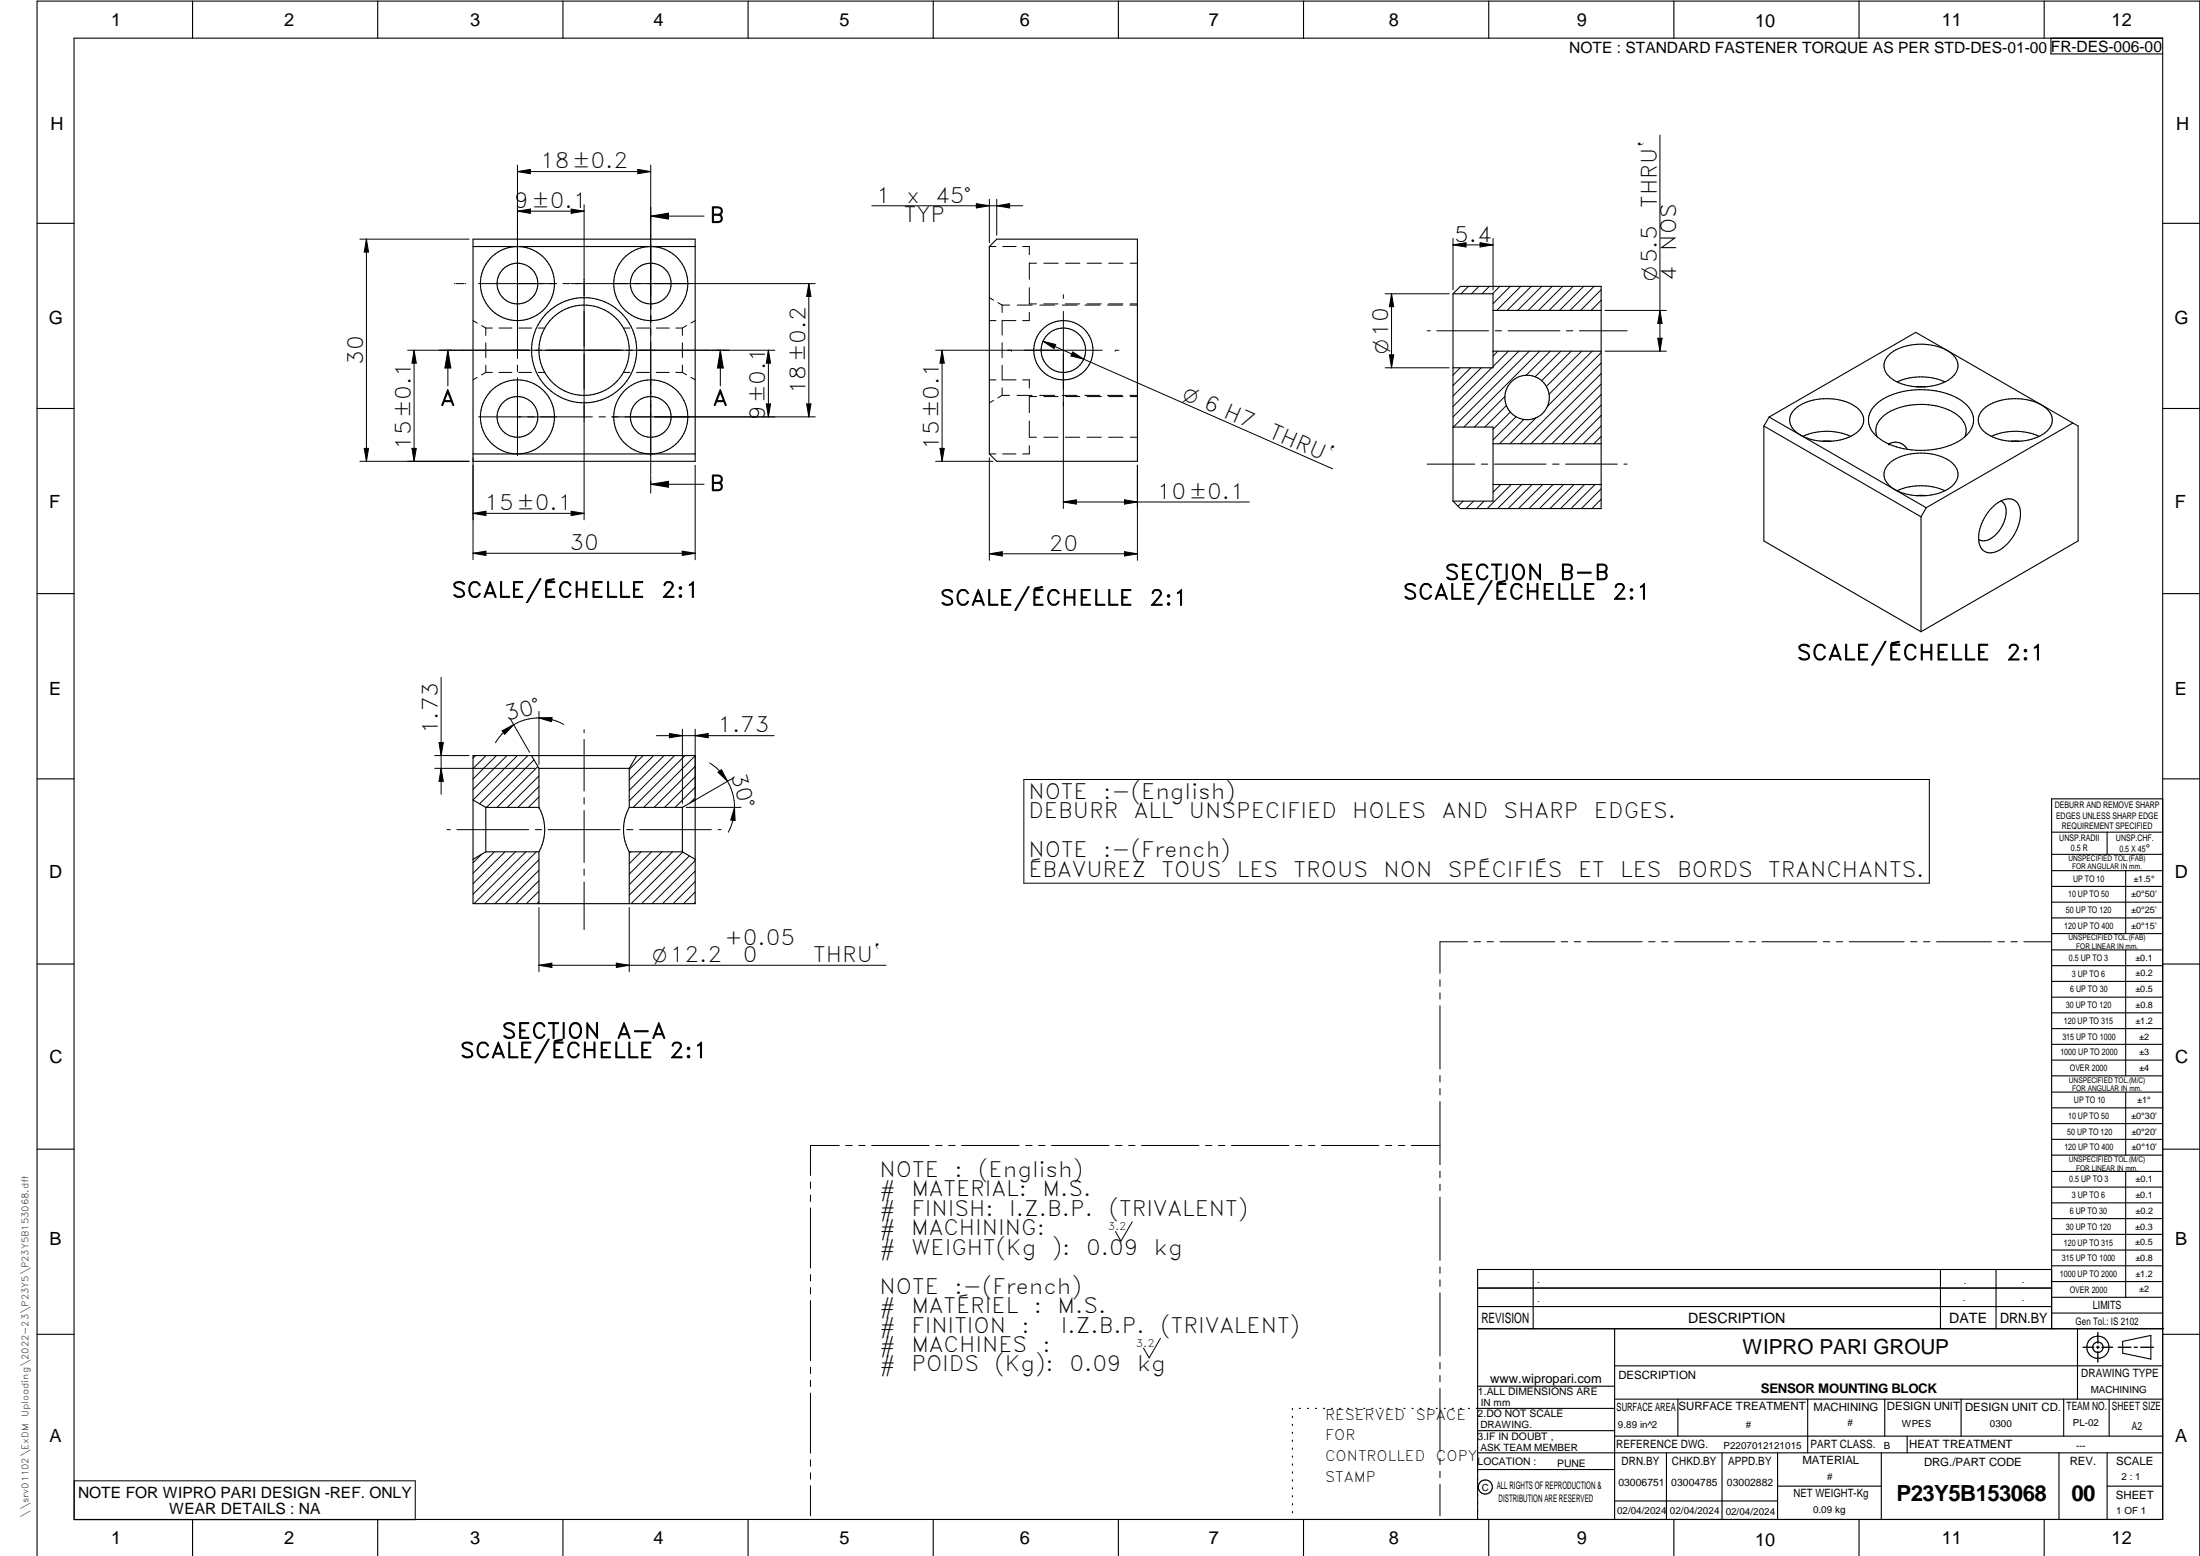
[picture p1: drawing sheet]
<svg xmlns="http://www.w3.org/2000/svg" width="594mm" height="420mm" viewBox="0 0 594 420" stroke-linecap="round" stroke-linejoin="round" font-family="sans-serif">
<g fill="none" stroke="#000" stroke-width=".3">
<path d="M20 10.3h564v400h-564zM52 .3v10M102 .3v10M152 .3v10M202 .3v10M252 .3v10M302 .3v10M352 .3v10M402 .3v10M452 .3v10M502 .3v10M552 .3v10"/>
<path d="M553.8 10.3v4.3h30.2M10 60.3h10M127.7 66.6h60M127.7 64.6h60v60h-60zM267.2 66.6l1.9-2h38v60h-38l-1.9-2zM392.4 79.3v56M392.4 79.3h10.8v20h-10.8M392.4 79.3l2-2h38v60h-38l-2-2M584 60.3h10M403.2 83.8h29.2M403.2 94.8h29.2M510.2 95.7a14.8 14.8 0 0 1 13.8-1.9 6.1 6.1 0 0 1 4.7 4.9 5.9 5.9 0 0 1-4.7 4.9 15.3 15.3 0 0 1-13.3-1.4 3.9 3.9 0 0 1-.5-6.5z"/>
<path d="M10 110.3h10M392.4 115.3h10.8v20h-10.8M403.2 119.8h29.2M476.3 115v31.1l42.4 24.5M476.3 115l42.4 24.6M477.7 112.6l-1.4 2.4M477.7 112.6l39.6-22.9 42.4 24.5M477.7 112.6l42.4 24.5M484.8 110.4a14.6 14.6 0 0 1 17 0 3.9 3.9 0 0 1-.5 6.5 14.8 14.8 0 0 1-16.5-.4 3.8 3.8 0 0 1 0-6.1zM492 119.1h2.5M499.7 117.8a15.8 15.8 0 0 0-12.9 0M506.6 109.2a19.9 19.9 0 0 1 16.2-3.6 13.7 13.7 0 0 1 9.3 5 5.4 5.4 0 0 1-1.5 7.3 20.3 20.3 0 0 1-16.5 3.3 12.9 12.9 0 0 1-8.9-5.3 5.3 5.3 0 0 1 1.4-6.7z"/>
<path d="M510.1 119.9h.1M510.1 119.9a3.6 3.6 0 0 1 4.9 1.4M517.5 104.5h2.5M525.2 103.1a16 16 0 0 0-12.9 0M530.6 117.9a5.2 5.2 0 0 0-2.9-6.4 18.6 18.6 0 0 0-18.6 .4 5 5 0 0 0-2.2 6M535.7 110.4a14.6 14.6 0 0 1 17 0 3.9 3.9 0 0 1-.5 6.5 14.8 14.8 0 0 1-16.5-.4 3.9 3.9 0 0 1 0-6.1zM542.9 119.1h2.6M550.6 117.8a15.8 15.8 0 0 0-12.9 0M559.7 114.2l-39.6 22.9M559.7 114.2l1.5 .8v31.1l-42.5 24.5M584 110.3h10M127.7 122.6h60"/>
<path d="M403.2 130.8h29.2M510.2 125.1a14.6 14.6 0 0 1 13.8-1.9 6.1 6.1 0 0 1 4.7 4.9 5.6 5.6 0 0 1-3.9 4.6 14.8 14.8 0 0 1-14.6-1.6 3.8 3.8 0 0 1 0-6zM517.5 133.8h2.5M518.7 139.6v31M520.1 137.1l-1.4 2.5M525.2 132.5a16 16 0 0 0-12.9 0M538.3 136.7a5 5 0 0 1 5.8-1.5 5.2 5.2 0 0 1 1.3 5.6 11.7 11.7 0 0 1-7 8.4 3.2 3.2 0 0 1-4.1-3.5 12.3 12.3 0 0 1 4-9zM540.3 135.3a3.5 3.5 0 0 1 1.3 4.3 8.2 8.2 0 0 1-5.7 6.4h-.9l-.7-.4M10 160.3h10M584 160.3h10M10 210.3h10M127.7 204h60v40h-60z"/>
<path d="M127.7 216l3.5 2M131.2 218v12M131.2 218h14.3M143.5 204l2 3.5M145.5 207.5h24.4M145.5 218a12.3 12.3 0 0 1 0 12M145.5 207.5v10.5M169.9 218a12.4 12.4 0 0 0 0 12M169.9 218h14.4M169.9 207.5v10.5M171.9 204l-2 3.5M184.3 218v12"/>
<path d="M187.7 216l-3.4 2M584 215.7h-30v143.1M584 210.3h10M131.2 230h14.3M131.2 230l-3.5 2M145.5 230v14M169.9 230v14M169.9 230h14.4M184.3 230l3.4 2M554 230.7h30M554 224.7h30M554 235.1h30"/>
<path d="M554 239.4h30M569 224.7v6M574 235.1v17M554 243.6h30M554 247.9h30M554 252.1h30M554 256.5h30M574 256.5v34M10 260.3h10M554 260.8h30M554 265h30M554 269.3h30"/>
<path d="M554 273.5h30M554 277.7h30M584 260.3h10M554 282h30M554 286.3h30M554 290.5h30M554 294.9h30M554 299.1h30M574 294.9v17M10 310.3h10M554 303.4h30M554 307.7h30"/>
<path d="M554 311.9h30M554 316.3h30M574 316.3v34M584 310.3h10M554 320.5h30M554 324.8h30M554 329.1h30M554 333.3h30M554 337.5h30M399 358.8h185.3M399 352.8h155M399 347.8h155"/>
<path d="M414 342.8v16M436 358.8v51.5M524 342.8v16M539 342.8v16M554 342.8h-155v67.5M554 341.8h30M554 346.1h30M554 350.3h30M554 354.6h30M561 358.8v19M10 360.3h10M399 374.3h37"/>
<path d="M436 368.8h148M436 377.8h148M453.1 377.8v10M488.1 377.8v14.5M508.9 377.8v10M529.6 377.8v10M557.3 377.8v10M569.5 377.8v10M573.2 362.2l7.6-1.6v6.4l-7.6-1.6zM584 360.3h10M349 380.3v.3M349 382.4v.4"/>
<path d="M349 384.6v.3M349 386.7v.4M349 388.9v.3M349 391v.4M349 393.2v.3M349 395.3v.3M349 397.4v.4M349 399.6v.3M350.9 380.3h.3M353 380.3h.3M355.2 380.3h.3M357.4 380.3h.3"/>
<path d="M359.6 380.3h.3M361.7 380.3h.3M363.9 380.3h.3M366.1 380.3h.3M368.3 380.3h.3M370.4 380.3h.3M372.6 380.3h.3M374.8 380.3h.3M376.9 380.3h.4M379.1 380.3h.3M381.3 380.3h.3M383.4 380.3h.4"/>
<path d="M385.6 380.3h.4M387.8 380.3h.3M390 380.3h.3M392.1 380.3h.4M394.3 380.3h.4M396.5 380.3h.3M399 396.8h37M399 392.3h185M399 386.3h37M436 387.8h148M436 380.3h-37.3M450 392.3v18"/>
<path d="M465 392.3v18M480 392.3v18M508 392.3v18M515 387.8v4.5M556 392.3v18M569 392.3v18M52 410.3v9.8M102 410.3v9.8M152 410.3v9.8M202 410.3v9.8M252 410.3v9.8M302 410.3v9.8"/>
<path d="M349 401.7v.4M349 403.9v.3M349 406v.4M349 408.2v.3M352 410.3v9.8M402 410.3v9.8M436 405.3h44M452 410.3v9.8M480 401.3h28M502 410.3v9.8M552 410.3v9.8M569 401.3h15"/>
<path d="M10 420.1v-419.8h584v419.8"/>
<circle cx="139.7" cy="76.6" r="5.5"/>
<circle cx="139.7" cy="76.6" r="10"/>
<circle cx="175.7" cy="76.6" r="5.5"/>
<circle cx="175.7" cy="76.6" r="10"/>
<circle cx="157.7" cy="94.6" r="12.2"/>
<circle cx="157.7" cy="94.6" r="14.2"/>
<circle cx="287.1" cy="94.6" r="8"/>
<circle cx="287.1" cy="94.6" r="6"/>
<circle cx="139.7" cy="112.6" r="5.5"/>
<circle cx="139.7" cy="112.6" r="10"/>
<circle cx="175.7" cy="112.6" r="5.5"/>
<circle cx="175.7" cy="112.6" r="10"/>
<circle cx="412.4" cy="107.3" r="6"/>
<circle cx="566.5" cy="363.8" r="1.4"/>
<circle cx="566.5" cy="363.8" r="3"/>
<circle cx="401.1" cy="401.5" r="1.91"/>
</g>
<g fill="none" stroke="#000" stroke-width=".27">
<path d="M448.2 36.5v58.3M139.7 57l3.5-.5v1.1zM139.7 44.6v52.2M139.7 46.3l3.5-.6v1.2zM139.7 46.3h36M139.7 57h18M154.2 56.5l3.5 .5-3.5 .6zM157.7 55.3v85.1M172.2 45.7l3.5 .6-3.5 .6zM175.7 44.6v83.5M175.7 58.4h14.4M175.7 58.4l4.8-.8v1.6z"/>
<path d="M235.4 55.6h40.8M263.6 55l3.6 .6-3.6 .6zM267.2 53.8v11.7M269.1 55.6l3.5-.6v1.2zM269.1 53.8v9.7M97.2 64.6h29.5M98.9 64.6v60M98.9 64.6l.6 3.5h-1.1zM122.7 76.6h.2M123.2 76.6h2.1M125.6 76.6h.1M129.2 76.6h21"/>
<path d="M152 76.6h1.8M154.1 76.6h66M218.4 76.6v36M218.4 76.6l.6 3.5h-1.2zM267.2 66.6h1.8M270.8 66.6h3.6M276.2 66.6h1.8v2.2M278 71v4.4M278 77.7v4.4h1.9M278 71.1h1.9M281.9 71.1h3.8M287.1 79.6h.1"/>
<path d="M287.1 79.7v.7M287.7 71.1h3.9M293.6 71.1h3.8M299.4 71.1h3.8M305.2 71.1h1.9M374 79.3h17.3M375.8 79.3v20M375.8 79.3l.6 3.5h-1.2zM392.4 64.4v13.9M392.4 66.1h10.8M392.4 66.1l3.5-.6v1.2zM396.5 77.3l-2 2"/>
<path d="M399.3 77.3l-1.9 2M399.7 65.5l3.5 .6-3.5 .6zM402.2 77.3l-2 2M403.2 64.4v13.9M405 77.3l-2 2M407.8 77.3l-4.6 4.7M410.7 77.3l-6.5 6.5M413.5 77.3l-6.5 6.5M416.3 77.3l-6.5 6.5M419.2 77.3l-6.5 6.5M422 77.3l-6.5 6.5M424.8 77.3l-6.5 6.5"/>
<path d="M427.6 77.3l-6.5 6.5M430.5 77.3l-6.5 6.5M432.4 78.3l-5.6 5.5M111.8 94.6v30M111.8 94.6l.6 3.5h-1.2zM120.9 94.6v9.6M120.9 94.6l.8 4.8h-1.6zM127.7 86.6l1.2 .6M130.1 87.9l1.1 .7M131.2 88.6h1.8M131.2 88.6v2M131.2 92.6v4"/>
<path d="M131.2 98.6v2M134.7 88.6h3.6M139.7 98.6v1.7M140.1 88.6h3.5M145.4 88.6h1.7M168.4 88.6h1.7M171.9 88.6h3.5M177.2 88.6h3.5M182.5 88.6h1.8M184.3 88.6v2M184.3 92.6v3.9M184.3 98.6v2"/>
<path d="M185.4 87.9l-1.1 .7M187.7 86.6l-1.1 .6M194.5 94.6l.8 4.8h-1.6zM194.5 94.6v9.6M207.5 94.6l.6 3.5h-1.2zM207.5 94.6v18M209.2 94.6h-99.1M252.7 94.6h44.9M254.4 94.6v30M254.4 94.6l.6 3.5h-1.2zM267.2 80.4l1.1 .6M267.2 86.6h1.7"/>
<path d="M269.5 81.7l1.1 .7M270.6 82.4h2M270.6 82.4v2M270.6 86.4v4.1M270.6 92.5v4.1M270.6 98.6v4.1M270.8 86.6h3.5M273.1 94.6h.1M274.7 82.4h4M278 84.3v2.3h-1.8M280.8 82.4h4M281.7 92.2l10.9 4.8"/>
<path d="M281.7 92.2l3.4 .8-.5 1.1zM281.8 82.1h3.9M286.9 82.4h4M287.1 84.1v53.2M287.1 80.5v.1M287.7 82.1h3.9M289.7 95l2.9 2-3.4-.9zM292.6 97l67.3 29.6M293 82.4h4M293.5 82.1h3.9M299.1 82.4h4M299.4 82.1h3.8"/>
<path d="M301.2 94.6h.1M301.3 94.6h.7M302.1 94.6h.1M305.1 82.4h2M305.2 82.1h1.9M374 99.3h17.3M375.2 95.8h1.2l-.6 3.5zM385.4 89.3h.8M388 89.3h14M394.3 99.3l-1.9 2M397.1 99.3l-4.7 4.8M400 99.3l-7.6 7.6"/>
<path d="M402.8 99.3l-10.4 10.5M403.7 89.3h1.8M404.5 94.8l-1.3 1.3M407.2 89.3h14M407.3 94.8l-4.1 4.2M410.1 94.8l-17.7 17.8M413 94.8l-20.5 20.5M415.8 94.8l-20.5 20.5M418.6 94.8l-6.5 6.5M421.4 94.8l-6.9 6.9M423 89.3h1.7M424.3 94.8l-8 8"/>
<path d="M426.5 89.3h12.9M427.1 94.8l-9.5 9.6M429.9 94.8l-11.6 11.7M432.4 95.2l-14.6 14.5M432.4 98l-21.8 21.8M432.4 81.1l-2.8 2.7M433.4 83.8h16.6M433.4 94.8h16.6M447.6 91.3h1.2l-.6 3.5zM448.2 83.8l.6 3.5h-1.2zM128.9 101.9l-1.2 .7M129.2 112.6h30.8"/>
<path d="M131.2 100.6h1.7M131.2 100.6l-1.2 .6M134.7 100.6h3.5M139.7 102.1v21M140 100.6h3.5M145.3 100.6h1.8M161.7 112.6h1.8M165.2 112.6h54.9M168.4 100.6h1.7M171.9 100.6h3.5M177.2 100.6h3.5M182.5 100.6h1.8"/>
<path d="M184.3 100.6l1.1 .6M186.6 101.9l1.1 .7M206.9 109.1h1.2l-.6 3.5zM217.8 109.1h1.2l-.6 3.5zM267.2 102.6h1.8M268.3 108.1l-1.1 .7M270.6 106.8h2M270.6 106.8l-1.1 .6M270.6 104.7v2.1M270.8 102.6h3.6M274.7 106.8h4M276.2 102.6h1.8v2.2"/>
<path d="M278 107v4.4M278 113.7v4.4M278 118.1h1.9M278 107.1h1.9M280.8 106.8h4M281.8 118.1h3.9M281.9 107.1h3.8M286.8 106.8h4.1M287.7 118.1h3.9M287.7 107.1h3.9M292.9 106.8h4.1M293.5 118.1h3.9"/>
<path d="M293.6 107.1h3.8M299 106.8h4.1M299.4 118.1h3.8M299.4 107.1h3.8M305.1 106.8h2M305.2 118.1h1.9M305.2 107.1h1.9M406.4 107.1l-8.3 8.2M406.8 109.5l-5.8 5.8M407.9 111.3l-4.7 4.6M409.4 112.5l-6.2 6.3M411.5 113.2l-6.6 6.6"/>
<path d="M414.8 112.8l-7 7M432.4 109.4l-10.5 10.4M432.4 115l-4.8 4.8M432.4 112.2l-7.7 7.6M432.4 100.9l-19 18.9M432.4 106.5l-13.3 13.3M432.4 103.7l-16.1 16.1M432.4 117.9l-2 1.9M97.2 124.6h29.5M98.4 121.1h1.1l-.6 3.5zM111.2 121.1h1.2l-.6 3.5zM127.7 123.6v27.6"/>
<path d="M127.7 138.6l3.5-.6v1.2zM127.7 138.6h30M154.2 138l3.5 .6-3.5 .6zM175.7 130.8l4.8-.8v1.6zM175.7 128.4v4.8M175.7 130.8h14.4M187.7 125.6v25.6M252.7 124.6h15.4M253.8 121.1h1.2l-.6 3.5zM267.2 122.6h1.7M267.2 123.6v27.7M270.8 122.6h3.5"/>
<path d="M278 120.4v2.2h-1.8M287.1 135.6h50.3M287.1 135.6l3.6-.6v1.1zM303.7 135l3.4 .6-3.4 .5zM307.1 125.6v25.7M385.4 125.3h12.8M395.1 135.3l-1.4 1.4M397.9 135.3l-2 2M400 125.3h1.7M400.7 135.3l-1.9 2M403.5 125.3h14M405.3 130.8l-2.1 2.1"/>
<path d="M408.1 130.8l-6.5 6.5M410.9 130.8l-6.5 6.5M413.7 130.8l-6.5 6.5M416.6 130.8l-6.5 6.5M419.3 125.3h1.7M419.4 130.8l-6.5 6.5M422.2 130.8l-6.5 6.5M422.8 125.3h13.9M425 130.8l-6.5 6.5M427.9 130.8l-6.5 6.5M430.7 130.8l-6.5 6.5M432.4 132l-5.4 5.3"/>
<path d="M432.4 134.8l-2.5 2.5M438.5 125.3h.9M127.7 149.4l3.5-.6v1.2zM127.7 149.4h60M184.2 148.8l3.5 .6-3.5 .6zM267.2 149.5l3.5-.5v1.1zM267.2 149.5h39.9M303.7 149l3.4 .5-3.4 .6zM119.1 182.9v31.6M135.6 197.3l3.1-1.6-2.4 2.6zM137.8 194.2l5.2 8.9M138.7 195.7l-1.6 1.1-1.5 1.4-1.8 2.4"/>
<path d="M145.5 192.1v14.3M145.5 193.9l3.6-.2-.2 1.2zM152.2 195.6a13.6 13.6 0 0 0-13.5 .1M157.7 197v.9M157.7 199.6v14M177.3 198.6h31.7M180.8 198.1l3.5 .5-3.5 .6zM184.3 196.9v20.1M187.7 198.6l3.5-.5v1.1zM187.7 196.9v18.1M117.4 207.5h27.1M117.4 204h9.3"/>
<path d="M118.5 200.5h1.2l-.6 3.5zM119.1 207.5l.6 3.5h-1.2zM128.4 204l-.7 .7M131.2 204l-3.5 3.5M134.1 204l-6.4 6.4M136.9 204l-9.2 9.2M139.7 204l-12 12M142.6 204l-13.1 13M144.2 205.2l-12.8 12.8M145.2 207l-11 11M145.5 218h.1M145.5 209.5l-8.5 8.5"/>
<path d="M145.5 212.4l-5.6 5.6M145.5 215.2l-2.8 2.8M157.7 215.4v1.7M157.7 218.9v14M173.7 204l-3.8 3.8M176.5 204l-6.6 6.6M179.3 204l-9.4 9.4M182.2 204l-12.3 12.2M185 204l-14 14M185.3 218h14.8M187.7 212.6l-5.4 5.4M187.7 204.1l-13.9 13.9"/>
<path d="M187.7 206.9l-11.1 11.1M187.7 209.8l-8.2 8.2M187.7 215.4l-1.4 1.5M191.6 206l2.8 2.2 2.1 2.8M193.9 208.5l.9-.7 1.7 3.2zM196.5 211a14.1 14.1 0 0 1 .2 13.7M198 210.1l-11.1 6.4M198.3 218l.2 3.6-1.2-.2zM276.5 210.5h244.5v28h-244.5zM120.7 224h.9M123.4 224h19.4M130 230.7l-2.3 2.3"/>
<path d="M133.5 230l-5.8 5.8M136.3 230l-8.6 8.6M139.2 230l-11.5 11.5M142 230l-14 14M144.5 224h1.8M144.8 230l-14 14M145.5 232.2l-11.8 11.8M145.5 235l-9 9M145.5 237.8l-6.2 6.2M148 224h19.4M157.7 234.7v1.7M157.7 238.1v12.9"/>
<path d="M169.2 224h1.7M170.3 230l-.4 .4M172.7 224h19.4M173.1 230l-3.2 3.2M176 230l-6.1 6M178.8 230l-8.9 8.9M181.6 230l-11.7 11.7M184.4 230.1l-14 13.9M186.2 231.1l-12.9 12.9M187.7 232.4l-11.6 11.6M187.7 235.2l-8.8 8.8M187.7 238l-5.9 6"/>
<path d="M193.9 224h.8M145.5 245.1v17.3M145.5 240.6l-3.4 3.4M145.5 243.5l-.5 .5M169.9 245.1v17.3M187.7 243.7l-.3 .3M187.7 240.9l-3.1 3.1M396.3 254.3h-7.5v8.5M398 254.3h1.8M401.5 254.3h1.8M405 254.3h14.9M421.6 254.3h1.7"/>
<path d="M425.1 254.3h1.7M428.6 254.3h14.8M445.2 254.3h1.7M448.7 254.3h1.7M452.2 254.3h14.8M468.8 254.3h1.7M472.3 254.3h1.7M475.8 254.3h14.8M492.4 254.3h1.7M495.9 254.3h1.7M499.4 254.3h14.8M515.9 254.3h1.8"/>
<path d="M519.4 254.3h1.8M522.9 254.3h14.9M539.5 254.3h1.7M543 254.3h1.7M546.5 254.3h7.4M145.5 260.6h93.8M145.5 260.6l3.5-.5v1.1zM166.4 260.1l3.5 .5-3.5 .6zM388.8 264.6v1.7M388.8 268.1v1.7M388.8 271.6v17M388.8 290.4v1.8"/>
<path d="M388.8 293.9v1.8M388.8 297.4v17.1M218.9 319.2v1.7M226.6 309.3h-7.7v8.1M228.4 309.3h1.7M231.9 309.3h1.7M235.4 309.3h15.5M252.7 309.3h1.7M256.2 309.3h1.7M259.7 309.3h15.5M277 309.3h1.7M280.5 309.3h1.7"/>
<path d="M284 309.3h15.5M301.2 309.3h1.8M304.8 309.3h1.7M308.2 309.3h15.6M325.5 309.3h1.8M329 309.3h1.8M332.5 309.3h15.6M349.8 309.3h1.8M353.3 309.3h1.7M356.8 309.3h15.5M374.1 309.3h1.7M377.6 309.3h1.7"/>
<path d="M381.1 309.3h7.7M388.8 316.3v1.7M388.8 319.8v1.7M218.9 322.7v1.7M218.9 326.2v16.2M305.7 329.9l-3 5.3-1.5-2.7M388.8 323.3v17M218.9 344.2v1.7M218.9 347.7v1.7M218.9 351.2v16.2M388.8 342.1v1.7M388.8 345.6v1.7"/>
<path d="M388.8 349.1v17.1M218.9 369.2v1.7M218.9 372.7v1.7M218.9 376.2v16.2M313.3 361.4l-3 5.3-1.5-2.7M388.8 367.9v1.8M388.8 371.4v1.7M388.8 374.9v17.1M20 399.9h92.1v10.5h-92.1zM218.9 394.2v1.7M218.9 397.7v1.7M388.8 393.8v1.7"/>
<path d="M388.8 397.3v1.7M218.9 401.2v8.1M388.8 400.8v8.5"/>
</g>
<path d="M566.5 359.8v2.9M562.5 363.8h2.9M566.1 363.8h.8M566.5 363.5v.7M566.5 364.9v2.9M567.6 363.8h2.9M572 363.8h3.4M576.3 363.8h.9M578.1 363.8h3.4" fill="none" stroke="#000" stroke-width=".36"/>
<g fill="#000">
<path d="M139.7 46.3l3.5-.6v1.2zM139.7 57l3.5-.5v1.1zM154.2 56.5l3.5 .5-3.5 .6zM172.2 45.7l3.5 .6-3.5 .6zM175.7 58.4l4.8-.8v1.6zM263.6 55l3.6 .6-3.6 .6zM269.1 55.6l3.5-.6v1.2zM98.9 64.6l.6 3.5h-1.1zM392.4 66.1l3.5-.6v1.2zM399.7 65.5l3.5 .6-3.5 .6zM111.8 94.6l.6 3.5h-1.2zM120.9 94.6l.8 4.8h-1.6z"/>
<path d="M194.5 94.6l.8 4.8h-1.6zM207.5 94.6l.6 3.5h-1.2zM218.4 76.6l.6 3.5h-1.2zM254.4 94.6l.6 3.5h-1.2zM281.7 92.2l3.4 .8-.5 1.1zM289.7 95l2.9 2-3.4-.9zM375.8 79.3l.6 3.5h-1.2zM375.2 95.8h1.2l-.6 3.5zM448.2 83.8l.6 3.5h-1.2zM447.6 91.3h1.2l-.6 3.5zM206.9 109.1h1.2l-.6 3.5zM217.8 109.1h1.2l-.6 3.5z"/>
<path d="M98.4 121.1h1.1l-.6 3.5zM111.2 121.1h1.2l-.6 3.5zM127.7 138.6l3.5-.6v1.2zM154.2 138l3.5 .6-3.5 .6zM175.7 130.8l4.8-.8v1.6zM253.8 121.1h1.2l-.6 3.5zM287.1 135.6l3.6-.6v1.1zM303.7 135l3.4 .6-3.4 .5zM127.7 149.4l3.5-.6v1.2zM184.2 148.8l3.5 .6-3.5 .6zM267.2 149.5l3.5-.5v1.1zM303.7 149l3.4 .5-3.4 .6z"/>
<path d="M135.6 197.3l3.1-1.6-2.4 2.6zM145.5 193.9l3.6-.2-.2 1.2zM180.8 198.1l3.5 .5-3.5 .6zM187.7 198.6l3.5-.5v1.1zM118.5 200.5h1.2l-.6 3.5zM119.1 207.5l.6 3.5h-1.2zM193.9 208.5l.9-.7 1.7 3.2zM198.3 218l.2 3.6-1.2-.2zM145.5 260.6l3.5-.5v1.1zM166.4 260.1l3.5 .5-3.5 .6z"/>
</g>
<g font-size="6">
<text x="512.1" y="405.2">P23Y5B153068</text>
<text x="559.4" y="405.2">00</text>
</g>
<g font-size="5.7">
<text x="145.9" y="45.4">18±0.2</text>
<text x="138.8" y="56.2">9±0.1</text>
<text x="236.6" y="54.7">1</text>
<text x="244.1" y="59.9">TYP</text>
<text x="244.7" y="54.7">x</text>
<text x="252.5" y="54.7">45°</text>
<text x="447.4" y="56.1" transform="rotate(-90 447.4 56.1)">THRU`</text>
<text x="191.6" y="60.1">B</text>
<text x="392.7" y="65.2">5.4</text>
<text x="452.6" y="67.7" transform="rotate(-90 452.6 67.7)">NOS</text>
<text x="452.6" y="75.8" transform="rotate(-90 452.6 75.8)">4</text>
<text x="98.1" y="98.5" transform="rotate(-90 98.1 98.5)">30</text>
<text x="217.5" y="106.4" transform="rotate(-90 217.5 106.4)">18±0.2</text>
<text x="118.9" y="109.5">A</text>
<text x="192.5" y="109.5">A</text>
<text x="206.6" y="113.5" transform="rotate(-90 206.6 113.5)">9±0.1</text>
<text x="342.2" y="117.9" transform="rotate(24 342.2 117.9)">THRU`</text>
<text x="110.9" y="121.4" transform="rotate(-90 110.9 121.4)">15±0.1</text>
<text x="253.5" y="121.4" transform="rotate(-90 253.5 121.4)">15±0.1</text>
<text x="130.9" y="137.8">15±0.1</text>
<text x="191.6" y="132.5">B</text>
<text x="312.4" y="134.7">10±0.1</text>
<text x="153.8" y="148.5">30</text>
<text x="283.2" y="148.7">20</text>
<text x="122" y="161.3">SCALE/ÉCHELLE</text>
<text x="178.6" y="161.3">2:1</text>
<text x="378.8" y="161.8">SCALE/ÉCHELLE</text>
<text x="390.1" y="156.6">SECTION</text>
<text x="421.1" y="156.6">B-B</text>
<text x="435.4" y="161.8">2:1</text>
<text x="253.8" y="163.4">SCALE/ÉCHELLE</text>
<text x="310.4" y="163.4">2:1</text>
<text x="485.2" y="178.2">SCALE/ÉCHELLE</text>
<text x="541.8" y="178.2">2:1</text>
<text x="136.9" y="194.8" transform="rotate(-15 136.9 194.8)">30°</text>
<text x="193.7" y="197.8">1.73</text>
<text x="118.3" y="198.2" transform="rotate(-90 118.3 198.2)">1.73</text>
<text x="197.4" y="209.2" transform="rotate(75 197.4 209.2)">30°</text>
<text x="277.7" y="215.7">NOTE</text>
<text x="297.9" y="215.7">:-(English)</text>
<text x="277.7" y="221">DEBURR</text>
<text x="306.2" y="221">ALL</text>
<text x="321" y="221">UNSPECIFIED</text>
<text x="365.2" y="221">HOLES</text>
<text x="389.3" y="221">AND</text>
<text x="406" y="221">SHARP</text>
<text x="430.4" y="221">EDGES.</text>
<text x="277.7" y="231.5">NOTE</text>
<text x="297.9" y="231.5">:-(French)</text>
<text x="277.7" y="236.7">ÉBAVUREZ</text>
<text x="313.7" y="236.7">TOUS</text>
<text x="334" y="236.7">LES</text>
<text x="349.3" y="236.7">TROUS</text>
<text x="373.6" y="236.7">NON</text>
<text x="391" y="236.7">SPÉCIFIÉS</text>
<text x="426.1" y="236.7">ET</text>
<text x="437.5" y="236.7">LES</text>
<text x="452.9" y="236.7">BORDS</text>
<text x="477.5" y="236.7">TRANCHANTS.</text>
<text x="195.7" y="255.2">+0.05</text>
<text x="200.6" y="259.8">0</text>
<text x="219.6" y="259.8">THRU`</text>
<text x="135.5" y="280.4">SECTION</text>
<text x="166.5" y="280.4">A-A</text>
<text x="124.2" y="285.6">SCALE/ÉCHELLE</text>
<text x="180.8" y="285.6">2:1</text>
<text x="237.5" y="317.8">NOTE</text>
<text x="257.7" y="317.8">:</text>
<text x="264.2" y="317.8">(English)</text>
<text x="237.5" y="323.1">#</text>
<text x="246.1" y="323.1">MATERIAL:</text>
<text x="281.5" y="323.1">M.S.</text>
<text x="237.5" y="328.3">#</text>
<text x="246.1" y="328.3">FINISH:</text>
<text x="272.5" y="328.3">I.Z.B.P.</text>
<text x="299.4" y="328.3">(TRIVALENT)</text>
<text x="237.5" y="333.6">#</text>
<text x="246.1" y="333.6">MACHINING:</text>
<text x="237.5" y="338.8">#</text>
<text x="246.1" y="338.8">WEIGHT(Kg</text>
<text x="284" y="338.8">):</text>
<text x="293.3" y="338.8">0.09</text>
<text x="311.6" y="338.8">kg</text>
<text x="237.5" y="349.3">NOTE</text>
<text x="257.7" y="349.3">:-(French)</text>
<text x="237.5" y="354.6">#</text>
<text x="237.5" y="359.8">#</text>
<text x="246.1" y="354.6">MATÉRIEL</text>
<text x="246.1" y="359.8">FINITION</text>
<text x="275.9" y="359.8">:</text>
<text x="279.2" y="354.6">:</text>
<text x="285.6" y="354.6">M.S.</text>
<text x="286.5" y="359.8">I.Z.B.P.</text>
<text x="313.4" y="359.8">(TRIVALENT)</text>
<text x="237.5" y="365.1">#</text>
<text x="246.1" y="365.1">MACHINES</text>
<text x="281.6" y="365.1">:</text>
<text x="237.5" y="370.3">#</text>
<text x="246.1" y="370.3">POIDS</text>
<text x="268.6" y="370.3">(Kg):</text>
<text x="288.8" y="370.3">0.09</text>
<text x="307.1" y="370.3">kg</text>
</g>
<text font-size="5.6" x="470.5" y="365.5">WIPRO PARI GROUP</text>
<g font-size="5.4">
<text x="447.4" y="75.8" transform="rotate(-90 447.4 75.8)">O5.5</text>
<text x="374.9" y="95.6" transform="rotate(-90 374.9 95.6)">O10</text>
<text x="319" y="107.7" transform="rotate(24 319 107.7)">O 6 H7</text>
<text x="176.2" y="259.8">O12.2</text>
</g>
<g font-size="4.9">
<text x="30" y="7">1</text>
<text x="76.7" y="7">2</text>
<text x="127" y="7">3</text>
<text x="176.5" y="7">4</text>
<text x="226.7" y="7">5</text>
<text x="275.4" y="7">6</text>
<text x="326.4" y="7">7</text>
<text x="375" y="7">8</text>
<text x="425.8" y="7">9</text>
<text x="473.9" y="7.4">10</text>
<text x="524.3" y="7">11</text>
<text x="570.2" y="7">12</text>
<text x="13.6" y="35.2">H</text>
<text x="587.6" y="35.2">H</text>
<text x="13.2" y="87.5">G</text>
<text x="587.2" y="87.5">G</text>
<text x="13.3" y="137.1">F</text>
<text x="587.3" y="137.1">F</text>
<text x="13.3" y="187.6">E</text>
<text x="587.3" y="187.6">E</text>
<text x="13.3" y="237">D</text>
<text x="587.3" y="237">D</text>
<text x="13.4" y="287.1">C</text>
<text x="587.4" y="287.1">C</text>
<text x="13.4" y="336.3">B</text>
<text x="587.4" y="336.3">B</text>
<text x="13.4" y="389.3">A</text>
<text x="587.4" y="389.3">A</text>
<text x="30" y="417">1</text>
<text x="76.7" y="417">2</text>
<text x="127" y="417">3</text>
<text x="176.5" y="417">4</text>
<text x="226.7" y="417">5</text>
<text x="275.4" y="417">6</text>
<text x="326.4" y="417">7</text>
<text x="375" y="417">8</text>
<text x="425.8" y="417">9</text>
<text x="473.9" y="417.4">10</text>
<text x="524.3" y="417">11</text>
<text x="570.2" y="417">12</text>
</g>
<g font-size="4.2">
<text x="423.7" y="14.3">NOTE : STANDARD FASTENER TORQUE AS PER STD-DES-01-00</text>
<text x="553.8" y="14">FR-DES-006-00</text>
<text x="21.1" y="404.4">NOTE FOR WIPRO PARI DESIGN -REF. ONLY</text>
<text x="45.7" y="408.9">WEAR DETAILS : NA</text>
</g>
<g font-size="3.9">
<text x="357.8" y="383.4">RESERVED</text>
<text x="382.3" y="383.4">SPACE</text>
<text x="357.8" y="388.9">FOR</text>
<text x="357.8" y="394.5">CONTROLLED</text>
<text x="387.8" y="394.5">COPY</text>
<text x="357.8" y="400.1">STAMP</text>
</g>
<g font-size="3.8">
<text x="400.1" y="357.1">REVISION</text>
<text x="455.9" y="357.1">DESCRIPTION</text>
<text x="526.4" y="357.1">DATE</text>
<text x="540.1" y="357.1">DRN.BY</text>
</g>
<text font-size="3.6" x="475.5" y="376.2">SENSOR MOUNTING BLOCK</text>
<text font-size="3.5" x="402.4" y="373.3">www.wipropari.com</text>
<g font-size="3.1">
<text x="565.2" y="353.5">LIMITS</text>
<text x="562" y="371.7">DRAWING TYPE</text>
<text x="437" y="372.3">DESCRIPTION</text>
<text x="436.5" y="380.9">SURFACE AREA</text>
<text x="453.3" y="380.9">SURFACE TREATMENT</text>
<text x="489.7" y="380.9">MACHINING</text>
<text x="509.5" y="380.9">DESIGN UNIT</text>
<text x="530.6" y="380.9">DESIGN UNIT CD.</text>
<text x="558" y="380.7">TEAM NO.</text>
<text x="570.3" y="380.7">SHEET SIZE</text>
<text x="575.6" y="386.1">A2</text>
<text x="436.4" y="391.1">REFERENCE DWG.</text>
<text x="437.9" y="395.5">DRN.BY</text>
<text x="451.5" y="395.5">CHKD.BY</text>
<text x="466.6" y="395.5">APPD.BY</text>
<text x="486.7" y="395.4">MATERIAL</text>
<text x="488.9" y="391">PART CLASS.</text>
<text x="515.6" y="391">HEAT TREATMENT</text>
<text x="519.6" y="395.9">DRG./PART CODE</text>
<text x="558.9" y="395.6">REV.</text>
<text x="571.4" y="395.6">SCALE</text>
<text x="484.3" y="404.3">NET WEIGHT-Kg</text>
<text x="571.4" y="404.7">SHEET</text>
</g>
<text font-size="3" x="579.5" y="230.1">°</text>
<g font-size="2.8">
<text x="299.1" y="332.1">3.2</text>
<text x="560.5" y="357.7">Gen Tol.: IS 2102</text>
<text x="306.7" y="363.6">3.2</text>
<text x="399.1" y="376.7">1.ALL DIMENSIONS ARE</text>
<text x="399" y="382.7">2.DO NOT SCALE</text>
<text x="399" y="388.7">3.IF IN DOUBT ,</text>
<text x="399" y="395.5">LOCATION :</text>
<text x="420.5" y="396">PUNE</text>
<text x="437" y="401.3">03006751</text>
<text x="451.3" y="401.2">03004785</text>
<text x="466.3" y="401.3">03002882</text>
<text x="404.2" y="402">ALL RIGHTS OF REPRODUCTION &amp;</text>
<text x="404.7" y="405.4">DISTRIBUTION ARE RESERVED</text>
</g>
<g font-size="2.7">
<text x="564.6" y="376.2">MACHINING</text>
<text x="399.9" y="379.7">IN mm</text>
<text x="399.8" y="385.7">DRAWING.</text>
<text x="436.9" y="385.5">9.89 in^2</text>
<text x="471.4" y="385.6">#</text>
<text x="498.9" y="385.1">#</text>
<text x="513.6" y="385.3">WPES</text>
<text x="537.3" y="385.2">0300</text>
<text x="559.7" y="385.2">PL-02</text>
<text x="399.8" y="391.8">ASK TEAM MEMBER</text>
<text x="465.4" y="391.2">P2207012121015</text>
<text x="508.7" y="391.2">B</text>
<text x="560.7" y="391.2">---</text>
<text x="493.4" y="399.6">#</text>
<text x="572.9" y="399.8">2 : 1</text>
<text x="400.1" y="402.5">C</text>
<text x="436.7" y="408.7">02/04/2024</text>
<text x="450.9" y="408.8">02/04/2024</text>
<text x="466" y="409">02/04/2024</text>
<text x="489.6" y="408.5">0.09 kg</text>
<text x="571.5" y="408.7">1 OF 1</text>
</g>
<g font-size="2.5">
<text x="559.2" y="229.9">0.5 R</text>
<text x="572.3" y="230.1">0.5 X 45</text>
<text x="559.4" y="323.5">3 UP TO 6</text>
<text x="558.9" y="327.8">6 UP TO 30</text>
<text x="557.8" y="332">30 UP TO 120</text>
<text x="415.2" y="346.4">.</text>
<text x="530.3" y="346.6">.</text>
<text x="545.9" y="346.4">.</text>
<text x="415.2" y="351.5">.</text>
<text x="530.1" y="351.3">.</text>
<text x="545.9" y="351.4">.</text>
</g>
<g font-size="2.4">
<text x="554.9" y="218.3">DEBURR AND REMOVE SHARP</text>
<text x="555.2" y="221.1">EDGES UNLESS SHARP EDGE</text>
<text x="556.1" y="227.2">UNSP.RADII</text>
<text x="556.8" y="223.8">REQUIREMENT SPECIFIED</text>
<text x="571.4" y="227">UNSP.CHF.</text>
<text x="559.8" y="238">UP TO 10</text>
<text x="576.1" y="238.1">±1.5°</text>
<text x="558.5" y="242.3">10 UP TO 50</text>
<text x="575.5" y="242.3">±0°50'</text>
<text x="557.4" y="250.8">120 UP TO 400</text>
<text x="557.9" y="246.5">50 UP TO 120</text>
<text x="575.5" y="250.8">±0°15'</text>
<text x="575.5" y="246.6">±0°25'</text>
<text x="558.7" y="259.4">0.5 UP TO 3</text>
<text x="559.5" y="263.7">3 UP TO 6</text>
<text x="576.6" y="259.4">±0.1</text>
<text x="576.6" y="263.7">±0.2</text>
<text x="559" y="268">6 UP TO 30</text>
<text x="576.6" y="268">±0.5</text>
<text x="557.9" y="272.2">30 UP TO 120</text>
<text x="576.6" y="272.2">±0.8</text>
<text x="556.9" y="280.7">315 UP TO 1000</text>
<text x="557.3" y="276.5">120 UP TO 315</text>
<text x="576.6" y="276.5">±1.2</text>
<text x="577.7" y="280.7">±2</text>
<text x="556.4" y="284.9">1000 UP TO 2000</text>
<text x="577.6" y="285">±3</text>
<text x="558.9" y="289.2">OVER 2000</text>
<text x="577.7" y="289.3">±4</text>
<text x="560" y="297.9">UP TO 10</text>
<text x="577.1" y="297.9">±1°</text>
<text x="558.5" y="302.1">10 UP TO 50</text>
<text x="575.5" y="302.2">±0°30'</text>
<text x="557.5" y="310.6">120 UP TO 400</text>
<text x="558.2" y="306.4">50 UP TO 120</text>
<text x="575.5" y="310.6">±0°10'</text>
<text x="575.5" y="306.4">±0°20'</text>
<text x="558.8" y="319.2">0.5 UP TO 3</text>
<text x="576.6" y="323.5">±0.1</text>
<text x="576.6" y="319.3">±0.1</text>
<text x="576.7" y="327.8">±0.2</text>
<text x="576.6" y="332">±0.3</text>
<text x="556.8" y="340.6">315 UP TO 1000</text>
<text x="557.3" y="336.3">120 UP TO 315</text>
<text x="576.6" y="336.3">±0.5</text>
<text x="576.6" y="340.6">±0.8</text>
<text x="556.2" y="344.8">1000 UP TO 2000</text>
<text x="576.6" y="344.8">±1.2</text>
<text x="558.9" y="349">OVER 2000</text>
<text x="577.7" y="349">±2</text>
<text x="7.7" y="382.7" transform="rotate(-90 7.7 382.7)">Uploading\2022-23\P23Y5\P23Y5B153068.dft</text>
<text x="7.7" y="409.9" transform="rotate(-90 7.7 409.9)">\\srv01102\ExDM</text>
</g>
<g font-size="2.1">
<text x="558.6" y="232.4">UNSPECIFIED TOL.(FAB)</text>
<text x="559.5" y="234.8">FOR ANGULAR IN mm.</text>
<text x="558.6" y="254">UNSPECIFIED TOL.(FAB)</text>
<text x="560.7" y="256.3">FOR LINEAR IN mm.</text>
<text x="558.7" y="292.4">UNSPECIFIED TOL.(M/C)</text>
<text x="559.6" y="294.7">FOR ANGULAR IN mm.</text>
<text x="558.7" y="313.8">UNSPECIFIED TOL.(M/C)</text>
<text x="560.6" y="316.2">FOR LINEAR IN mm.</text>
</g>
</svg>
